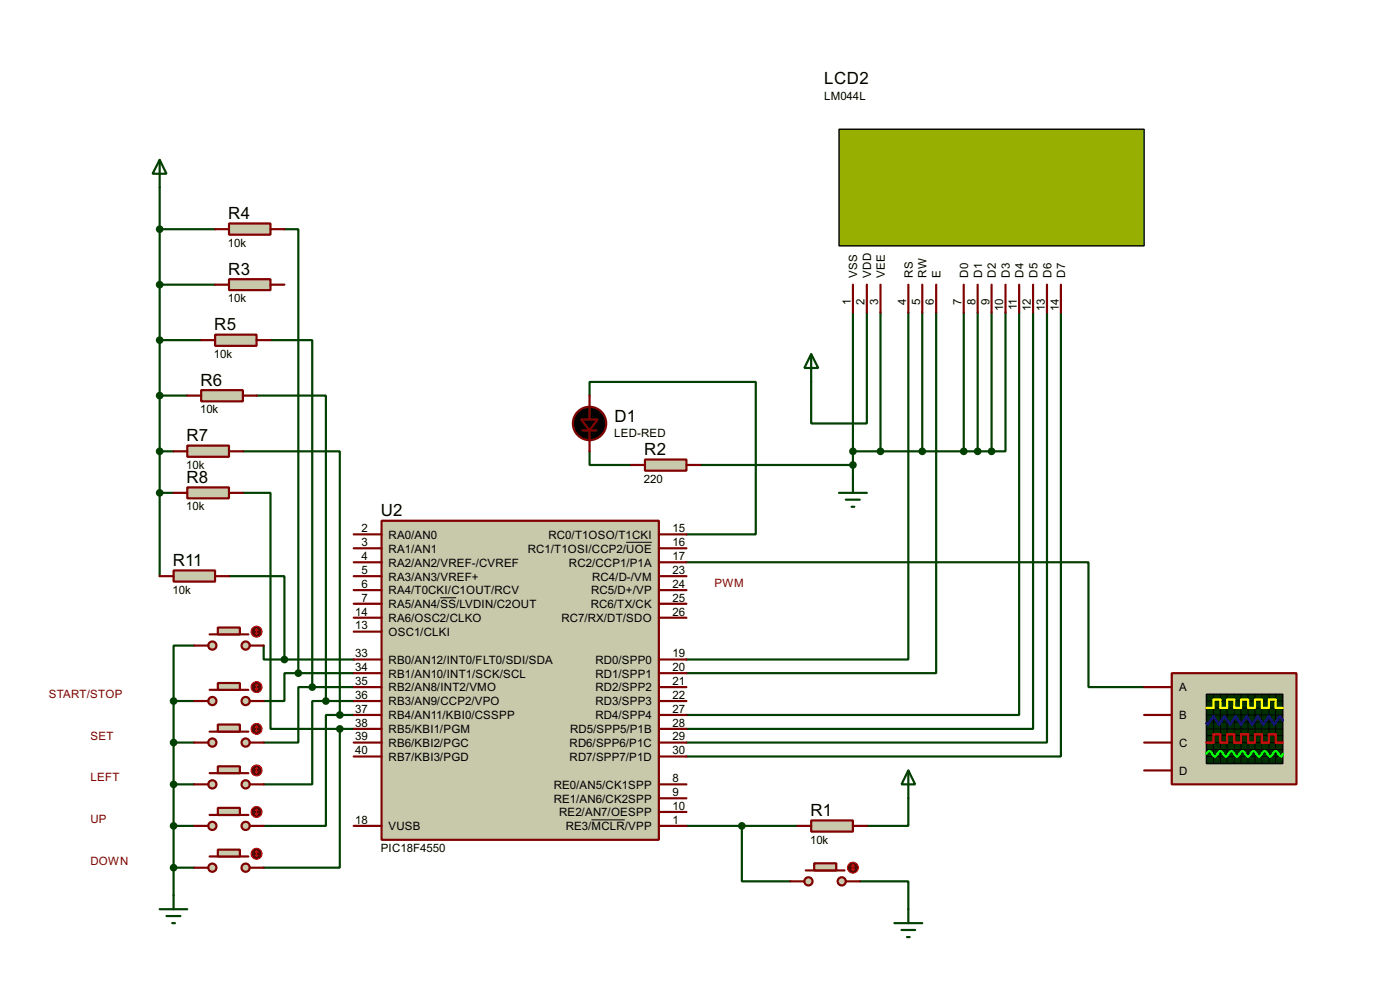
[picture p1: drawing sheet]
<svg xmlns="http://www.w3.org/2000/svg" width="256mm" height="180mm" viewBox="0 0 256 180" stroke-linecap="round" stroke-linejoin="round" font-family="sans-serif">
<g fill="none" stroke="#004000" stroke-width=".4">
<path d="M29.3 34.3v71.2M29.3 42h10.1M29.3 52.1h10.1M52.1 42h2.6v81.2M156.3 57.2v33M158.8 57.2v20.3h-10.2v-12.7M161.3 57.2v25.4M166.4 57.2v63.5h-40.6M169 57.2v25.4M171.5 57.2v66h-45.7M176.6 57.2v25.4M179.1 57.2v25.4"/>
<path d="M181.7 57.2v25.4M184.2 57.2v25.4h-2.5M186.7 57.2v73.7h-60.9M189.3 57.2v76.2h-63.5M191.8 57.2v78.7h-66M194.4 57.2v81.3h-68.6M29.3 62.3h7.6M29.3 72.4h5M47 72.4h12.7v55.9M49.6 62.3h7.6v63.5M108 72.4v-2.5h30.5v27.9h-12.7M148.6 64.8l1.3 2.6h-2.5z"/>
<path d="M29.3 82.6h2.5M29.3 90.2h2.5M44.5 82.6h17.8v48.3M44.5 90.2h5.1v43.2h12.7M108 82.6v2.5h7.6M128.3 85.1h28M153.7 90.2h5.1M155 91.5h2.5M156 92.8h.5M156.3 82.6h25.4M35.6 118.2h-3.8v10.1M42 105.5h10.1v15.2"/>
<path d="M48.3 118.2v2.5h3.8M125.8 102.9h73.6v22.9h10.2M31.8 135.9h3.8M31.8 128.3v35.6M31.8 128.3h3.8M52.1 120.7h12.7M54.7 123.2h-2.6v5.1h-3.8M54.7 123.2h10.1M57.2 125.8h-2.5v10.1h-6.4M57.2 125.8h7.6M59.7 128.3h-2.5v15.3h-8.9M59.7 128.3h5.1"/>
<path d="M62.3 130.9h-2.6v20.3h-11.4M62.3 133.4v25.4h-14M62.3 130.9h2.5M62.3 133.4h2.5M31.8 151.2h3.8M31.8 143.6h3.8M31.8 158.8h3.8M125.8 151.2h20.3M135.9 151.2v10.1h8.9M166.4 146.1v5.1h-7.6M157.5 161.3h8.9v5.1"/>
</g>
<g fill="#004000" stroke="#004000" stroke-width=".4">
<circle cx="161.3" cy="82.6" r=".5"/>
<circle cx="176.5" cy="82.6" r=".5"/>
<circle cx="179.1" cy="82.6" r=".5"/>
<circle cx="181.6" cy="82.6" r=".5"/>
<circle cx="168.9" cy="82.6" r=".5"/>
<circle cx="156.2" cy="82.6" r=".5"/>
</g>
<path d="M69.9 95.3h50.8v58.4h-50.8z" fill="#c8c8aa" stroke="#800000" stroke-width=".4"/>
<g fill="none" stroke="#800000" stroke-width=".4">
<path d="M64.8 97.8h5.1M120.7 97.8h5.1M64.8 100.4h5.1M64.8 102.9h5.1M64.8 105.5h5.1M64.8 108h5.1M64.8 110.5h5.1M64.8 113.1h5.1M64.8 115.6h5.1M120.7 100.4h5.1M120.7 102.9h5.1M120.7 105.5h5.1"/>
<path d="M120.7 108h5.1M120.7 110.5h5.1M120.7 113.1h5.1M64.8 120.7h5.1M64.8 123.2h5.1M64.8 125.8h5.1M64.8 128.3h5.1M64.8 130.9h5.1M64.8 133.4h5.1M64.8 135.9h5.1M64.8 138.5h5.1M120.7 120.7h5.1"/>
<path d="M120.7 123.2h5.1M120.7 125.8h5.1M120.7 128.3h5.1M120.7 130.9h5.1M120.7 133.4h5.1M120.7 135.9h5.1M120.7 138.5h5.1M64.8 151.2h5.1M120.7 151.2h5.1M120.7 143.6h5.1M120.7 146.1h5.1M120.7 148.6h5.1"/>
</g>
<path d="M114.7 99.3h4.7M80.7 109.4h2.9M108.4 150.1h6.1" fill="none" stroke="#000" stroke-width=".18"/>
<path d="M148.6 150.2h7.7v2h-7.7z" fill="#c8c8aa" stroke="#800000" stroke-width=".4"/>
<path d="M146.1 151.2h2.5M156.3 151.2h2.5" fill="none" stroke="#800000" stroke-width=".4"/>
<path d="M166.4 141l1.3 2.6h-2.5zM166.4 141v5.1" fill="none" stroke="#004000" stroke-width=".4"/>
<g fill="#c8c8aa" stroke="#800000" stroke-width=".4">
<circle cx="154.2" cy="161.3" r=".75"/>
<circle cx="148.1" cy="161.3" r=".75"/>
</g>
<path d="M147.6 159.3h7.1" fill="none" stroke="#800000" stroke-width=".4"/>
<path d="M149.2 158h4v1.3h-4z" fill="#c8c8aa" stroke="#800000" stroke-width=".4"/>
<path d="M144.8 161.3h2.6M155 161.3h2.5" fill="none" stroke="#800000" stroke-width=".4"/>
<circle cx="156.2" cy="158.8" r="1" fill="#400000" stroke="#f00" stroke-width=".2"/>
<path d="M156 159.1l.3 .2M156.3 158.3v1M156.3 158.3l-.3 .3M156.3 158.3l.2 .3M156.5 159.1l-.2 .2" fill="none" stroke="#f00" stroke-width=".2"/>
<circle cx="135.9" cy="151.2" r=".5" fill="#004000" stroke="#004000" stroke-width=".4"/>
<path d="M163.9 169h5.1M165.2 170.2h2.5M166.2 171.5h.5M166.4 166.4v2.6" fill="none" stroke="#004000" stroke-width=".4"/>
<g fill="#c8c8aa" stroke="#800000" stroke-width=".4">
<circle cx="45" cy="128.3" r=".75"/>
<circle cx="38.9" cy="128.3" r=".75"/>
</g>
<path d="M38.4 126.3h7.1" fill="none" stroke="#800000" stroke-width=".4"/>
<path d="M39.9 125h4.1v1.3h-4.1z" fill="#c8c8aa" stroke="#800000" stroke-width=".4"/>
<path d="M35.6 128.3h2.6M45.8 128.3h2.5" fill="none" stroke="#800000" stroke-width=".4"/>
<circle cx="47" cy="125.8" r="1" fill="#400000" stroke="#f00" stroke-width=".2"/>
<path d="M46.8 126l.2 .3M47 125.3v1M47 125.3l-.2 .2M47 125.3l.3 .2M47.3 126l-.3 .3" fill="none" stroke="#f00" stroke-width=".2"/>
<g fill="#c8c8aa" stroke="#800000" stroke-width=".4">
<circle cx="45" cy="135.9" r=".75"/>
<circle cx="38.9" cy="135.9" r=".75"/>
</g>
<path d="M38.4 133.9h7.1" fill="none" stroke="#800000" stroke-width=".4"/>
<path d="M39.9 132.6h4.1v1.3h-4.1z" fill="#c8c8aa" stroke="#800000" stroke-width=".4"/>
<path d="M35.6 135.9h2.6M45.8 135.9h2.5" fill="none" stroke="#800000" stroke-width=".4"/>
<circle cx="47" cy="133.4" r="1" fill="#400000" stroke="#f00" stroke-width=".2"/>
<path d="M46.8 133.7l.2 .2M47 132.9v1M47 132.9l-.2 .3M47 132.9l.3 .3M47.3 133.7l-.3 .2" fill="none" stroke="#f00" stroke-width=".2"/>
<g fill="#c8c8aa" stroke="#800000" stroke-width=".4">
<circle cx="45" cy="143.6" r=".75"/>
<circle cx="38.9" cy="143.6" r=".75"/>
</g>
<path d="M38.4 141.5h7.1" fill="none" stroke="#800000" stroke-width=".4"/>
<path d="M39.9 140.3h4.1v1.2h-4.1z" fill="#c8c8aa" stroke="#800000" stroke-width=".4"/>
<path d="M35.6 143.6h2.6M45.8 143.6h2.5" fill="none" stroke="#800000" stroke-width=".4"/>
<circle cx="47" cy="141" r="1" fill="#400000" stroke="#f00" stroke-width=".2"/>
<path d="M46.8 141.3l.2 .2M47 140.5v1M47 140.5l-.2 .3M47 140.5l.3 .3M47.3 141.3l-.3 .2" fill="none" stroke="#f00" stroke-width=".2"/>
<g fill="#c8c8aa" stroke="#800000" stroke-width=".4">
<circle cx="45" cy="151.2" r=".75"/>
<circle cx="38.9" cy="151.2" r=".75"/>
</g>
<path d="M38.4 149.2h7.1" fill="none" stroke="#800000" stroke-width=".4"/>
<path d="M39.9 147.9h4.1v1.3h-4.1z" fill="#c8c8aa" stroke="#800000" stroke-width=".4"/>
<path d="M35.6 151.2h2.6M45.8 151.2h2.5" fill="none" stroke="#800000" stroke-width=".4"/>
<circle cx="47" cy="148.6" r="1" fill="#400000" stroke="#f00" stroke-width=".2"/>
<path d="M46.8 148.9l.2 .3M47 148.1v1.1M47 148.1l-.2 .3M47 148.1l.3 .3M47.3 148.9l-.3 .3" fill="none" stroke="#f00" stroke-width=".2"/>
<g fill="#004000" stroke="#004000" stroke-width=".4">
<circle cx="31.8" cy="135.9" r=".5"/>
<circle cx="31.8" cy="143.6" r=".5"/>
</g>
<g fill="#c8c8aa" stroke="#800000" stroke-width=".4">
<circle cx="45" cy="158.8" r=".75"/>
<circle cx="38.9" cy="158.8" r=".75"/>
</g>
<path d="M38.4 156.8h7.1" fill="none" stroke="#800000" stroke-width=".4"/>
<path d="M39.9 155.5h4.1v1.3h-4.1z" fill="#c8c8aa" stroke="#800000" stroke-width=".4"/>
<path d="M35.6 158.8h2.6M45.8 158.8h2.5" fill="none" stroke="#800000" stroke-width=".4"/>
<circle cx="47" cy="156.3" r="1" fill="#400000" stroke="#f00" stroke-width=".2"/>
<path d="M46.8 156.5l.2 .3M47 155.8v1M47 155.8l-.2 .2M47 155.8l.3 .2M47.3 156.5l-.3 .3" fill="none" stroke="#f00" stroke-width=".2"/>
<g fill="#004000" stroke="#004000" stroke-width=".4">
<circle cx="31.8" cy="151.2" r=".5"/>
<circle cx="31.8" cy="158.8" r=".5"/>
</g>
<path d="M29.3 166.4h5M30.5 167.7h2.6M31.6 169h.5M31.8 163.9v2.5" fill="none" stroke="#004000" stroke-width=".4"/>
<path d="M42 51.1h7.6v2h-7.6z" fill="#c8c8aa" stroke="#800000" stroke-width=".4"/>
<path d="M39.4 52.1h2.6M49.6 52.1h2.5" fill="none" stroke="#800000" stroke-width=".4"/>
<path d="M42 40.9h7.6v2.1h-7.6z" fill="#c8c8aa" stroke="#800000" stroke-width=".4"/>
<path d="M39.4 42h2.6M49.6 42h2.5" fill="none" stroke="#800000" stroke-width=".4"/>
<g fill="#004000" stroke="#004000" stroke-width=".4">
<circle cx="54.6" cy="123.2" r=".5"/>
<circle cx="29.2" cy="42" r=".5"/>
</g>
<path d="M29.3 29.3l1.2 2.5h-2.5zM29.3 29.3v5" fill="none" stroke="#004000" stroke-width=".4"/>
<path d="M153.7 23.7h55.9v21.3h-55.9z" fill="#96af00" stroke="#000" stroke-width=".25"/>
<g fill="none" stroke="#800000" stroke-width=".4">
<path d="M156.3 52.1v5.1M158.8 52.1v5.1M161.3 52.1v5.1M166.4 52.1v5.1M169 52.1v5.1M171.5 52.1v5.1M176.6 52.1v5.1M179.1 52.1v5.1M181.7 52.1v5.1M184.2 52.1v5.1M186.7 52.1v5.1M189.3 52.1v5.1"/>
<path d="M191.8 52.1v5.1M194.4 52.1v5.1"/>
</g>
<path d="M39.4 61.3h7.6v2h-7.6z" fill="#c8c8aa" stroke="#800000" stroke-width=".4"/>
<path d="M36.9 62.3h2.5M47 62.3h2.6" fill="none" stroke="#800000" stroke-width=".4"/>
<path d="M36.9 71.4h7.6v2.1h-7.6z" fill="#c8c8aa" stroke="#800000" stroke-width=".4"/>
<path d="M34.3 72.4h2.6M44.5 72.4h2.5" fill="none" stroke="#800000" stroke-width=".4"/>
<path d="M34.3 81.6h7.7v2h-7.7z" fill="#c8c8aa" stroke="#800000" stroke-width=".4"/>
<path d="M31.8 82.6h2.5M42 82.6h2.5" fill="none" stroke="#800000" stroke-width=".4"/>
<g fill="#004000" stroke="#004000" stroke-width=".4">
<circle cx="29.2" cy="52.1" r=".5"/>
<circle cx="29.2" cy="62.3" r=".5"/>
<circle cx="29.2" cy="72.4" r=".5"/>
<circle cx="57.2" cy="125.8" r=".5"/>
<circle cx="59.7" cy="128.3" r=".5"/>
<circle cx="62.2" cy="130.9" r=".5"/>
</g>
<path d="M34.3 89.2h7.7v2h-7.7z" fill="#c8c8aa" stroke="#800000" stroke-width=".4"/>
<path d="M106.7 78.8h2.6M108 72.4v4.4M108 78.8v3.8M31.8 90.2h2.5M42 90.2h2.5" fill="none" stroke="#800000" stroke-width=".4"/>
<g fill="#004000" stroke="#004000" stroke-width=".4">
<circle cx="29.2" cy="82.6" r=".5"/>
<circle cx="62.2" cy="133.4" r=".5"/>
</g>
<g fill="#000" stroke="#800000" stroke-width=".4">
<path d="M106.5 76.8h3l-1.5 2z"/>
<circle cx="108" cy="77.5" r="3.1"/>
</g>
<path d="M118.2 84.1h7.6v2.1h-7.6z" fill="#c8c8aa" stroke="#800000" stroke-width=".4"/>
<path d="M115.6 85.1h2.6M125.8 85.1h2.5" fill="none" stroke="#800000" stroke-width=".4"/>
<circle cx="156.2" cy="85.1" r=".5" fill="#004000" stroke="#004000" stroke-width=".4"/>
<path d="M214.7 123.2h22.8v20.4h-22.8z" fill="#c8c8aa" stroke="#800000" stroke-width=".4"/>
<path d="M221 127.1h14v12.7h-14z" fill="#003000" stroke="#000" stroke-width=".25"/>
<g fill="none" stroke="#000" stroke-width=".18">
<path d="M221 130.9h14M221 128.3h14M221 129.6h14M221 132.1h14M221 134.7h14M221 135.9h14M221 137.2h14M221 138.5h14M221 133.4h14M222.3 127.1v12.7M223.6 127.1v12.7M224.8 127.1v12.7"/>
<path d="M226.1 127.1v12.7M227.4 127.1v12.7M228.7 127.1v12.7M229.9 127.1v12.7M231.2 127.1v12.7M232.5 127.1v12.7M233.7 127.1v12.7"/>
</g>
<path d="M221 129.6h1.3v-1.5h1.3v1.5h1.2v-1.5h1.3v1.5h1.3v-1.5h1.3v1.5h1.2v-1.5h1.3v1.5h1.3v-1.5h1.2v1.5h1.3" fill="none" stroke="#ff0" stroke-width=".4"/>
<path d="M221 135.9h1.3v-1.5h1.3v1.5h1.2v-1.5h1.3v1.5h1.3v-1.5h1.3v1.5h1.2v-1.5h1.3v1.5h1.3v-1.5h1.2v1.5h1.3" fill="none" stroke="#f00" stroke-width=".4"/>
<path d="M235 131.9l-.5-.8-1 1.5-1-1.5-1.1 1.5-1-1.5-1 1.5-1-1.5-1 1.5-1-1.5-1 1.5-1.1-1.5-1 1.5-1-1.5-1 1.5-.3-.2" fill="none" stroke="#00f" stroke-width=".4"/>
<path d="M221 138l.3-.4a.6 .6 0 0 1 .8 .5l.5 .4 .2-.2 .5-.7 .3-.1 .2 .1 .5 .7 .3 .2 .2-.2 .3-.3a.54 .54 0 0 1 .7-.4l.5 .7 .3 .2 .3-.2 .5-.7 .2-.1 .3 .1 .2 .4a.54 .54 0 0 0 .8 .3l.5-.7 .3-.1 .2 .1 .5 .7 .3 .2 .2-.2 .3-.3a.54 .54 0 0 1 .7-.4l.5 .7 .3 .2 .3-.2 .4-.7 .3-.1 .3 .1 .5 .7 .3 .2 .2-.5" fill="none" stroke="#0f0" stroke-width=".4"/>
<path d="M209.6 125.8h5.1M209.6 130.9h5.1M209.6 135.9h5.1M209.6 141h5.1" fill="none" stroke="#800000" stroke-width=".4"/>
<path d="M31.8 104.4h7.6v2.1h-7.6z" fill="#c8c8aa" stroke="#800000" stroke-width=".4"/>
<path d="M29.3 105.5h2.5M39.4 105.5h2.6" fill="none" stroke="#800000" stroke-width=".4"/>
<g fill="#c8c8aa" stroke="#800000" stroke-width=".4">
<circle cx="45" cy="118.2" r=".75"/>
<circle cx="38.9" cy="118.2" r=".75"/>
</g>
<path d="M38.4 116.1h7.1" fill="none" stroke="#800000" stroke-width=".4"/>
<path d="M39.9 114.9h4.1v1.2h-4.1z" fill="#c8c8aa" stroke="#800000" stroke-width=".4"/>
<path d="M35.6 118.2h2.6M45.8 118.2h2.5" fill="none" stroke="#800000" stroke-width=".4"/>
<circle cx="47" cy="115.6" r="1" fill="#400000" stroke="#f00" stroke-width=".2"/>
<path d="M46.8 115.9l.2 .2M47 115.1v1M47 115.1l-.2 .3M47 115.1l.3 .3M47.3 115.9l-.3 .2" fill="none" stroke="#f00" stroke-width=".2"/>
<g fill="#004000" stroke="#004000" stroke-width=".4">
<circle cx="31.8" cy="128.3" r=".5"/>
<circle cx="52.1" cy="120.7" r=".5"/>
<circle cx="29.2" cy="90.2" r=".5"/>
</g>
<g font-size="3.5">
<text x="151" y="15.5">LCD2</text>
<text x="41.8" y="40.1">R4</text>
<text x="41.8" y="50.3">R3</text>
<text x="39.3" y="60.5">R5</text>
<text x="36.7" y="70.6">R6</text>
<text x="112.6" y="77.2">D1</text>
<text x="34.2" y="80.8">R7</text>
<text x="118" y="83.3">R2</text>
<text x="34.2" y="88.4">R8</text>
<text x="69.8" y="94.5">U2</text>
<text x="31.7" y="103.6">R11</text>
<text x="148.5" y="149.4">R1</text>
</g>
<g font-size="2.4">
<text x="151" y="18.3">LM044L</text>
<text x="41.8" y="45.2">10k</text>
<text x="157.1" y="50.8" transform="rotate(-90 157.1 50.8)">VSS</text>
<text x="159.6" y="50.8" transform="rotate(-90 159.6 50.8)">VDD</text>
<text x="162.1" y="50.8" transform="rotate(-90 162.1 50.8)">VEE</text>
<text x="167.2" y="50.8" transform="rotate(-90 167.2 50.8)">RS</text>
<text x="169.8" y="50.8" transform="rotate(-90 169.8 50.8)">RW</text>
<text x="172.3" y="50.8" transform="rotate(-90 172.3 50.8)">E</text>
<text x="177.4" y="50.8" transform="rotate(-90 177.4 50.8)">D0</text>
<text x="179.9" y="50.8" transform="rotate(-90 179.9 50.8)">D1</text>
<text x="182.5" y="50.8" transform="rotate(-90 182.5 50.8)">D2</text>
<text x="185" y="50.8" transform="rotate(-90 185 50.8)">D3</text>
<text x="187.5" y="50.8" transform="rotate(-90 187.5 50.8)">D4</text>
<text x="190.1" y="50.8" transform="rotate(-90 190.1 50.8)">D5</text>
<text x="192.6" y="50.8" transform="rotate(-90 192.6 50.8)">D6</text>
<text x="195.2" y="50.8" transform="rotate(-90 195.2 50.8)">D7</text>
<text x="41.8" y="55.3">10k</text>
<text x="155.9" y="55.8" transform="rotate(-90 155.9 55.8)">1</text>
<text x="158.4" y="55.8" transform="rotate(-90 158.4 55.8)">2</text>
<text x="160.9" y="55.8" transform="rotate(-90 160.9 55.8)">3</text>
<text x="166" y="55.8" transform="rotate(-90 166 55.8)">4</text>
<text x="168.6" y="55.8" transform="rotate(-90 168.6 55.8)">5</text>
<text x="171.1" y="55.8" transform="rotate(-90 171.1 55.8)">6</text>
<text x="176.2" y="55.8" transform="rotate(-90 176.2 55.8)">7</text>
<text x="178.7" y="55.8" transform="rotate(-90 178.7 55.8)">8</text>
<text x="181.3" y="55.8" transform="rotate(-90 181.3 55.8)">9</text>
<text x="183.8" y="57" transform="rotate(-90 183.8 57)">10</text>
<text x="186.3" y="56.8" transform="rotate(-90 186.3 56.8)">11</text>
<text x="188.9" y="56.9" transform="rotate(-90 188.9 56.9)">12</text>
<text x="191.4" y="57" transform="rotate(-90 191.4 57)">13</text>
<text x="194" y="57" transform="rotate(-90 194 57)">14</text>
<text x="39.2" y="65.5">10k</text>
<text x="36.7" y="75.7">10k</text>
<text x="112.5" y="80.1">LED-RED</text>
<text x="34.1" y="85.8">10k</text>
<text x="118" y="88.4">220</text>
<text x="34.1" y="93.4">10k</text>
<text x="66.2" y="97.4">2</text>
<text x="66.2" y="100">3</text>
<text x="71.2" y="98.6">RA0/AN0</text>
<text x="71.2" y="101.2">RA1/AN1</text>
<text x="96.7" y="101.2">RC1/T1OSI/CCP2/UOE</text>
<text x="100.5" y="98.6">RC0/T1OSO/T1CKI</text>
<text x="123.2" y="97.4">15</text>
<text x="123.2" y="100">16</text>
<text x="66.2" y="102.5">4</text>
<text x="66.2" y="105.1">5</text>
<text x="66.2" y="107.6">6</text>
<text x="71.2" y="103.7">RA2/AN2/VREF-/CVREF</text>
<text x="71.2" y="106.3">RA3/AN3/VREF+</text>
<text x="104.2" y="103.7">RC2/CCP1/P1A</text>
<text x="108.5" y="106.3">RC4/D-/VM</text>
<text x="123.2" y="102.5">17</text>
<text x="123.2" y="105.1">23</text>
<text x="123.2" y="107.6">24</text>
<text x="31.6" y="108.7">10k</text>
<text x="65.1" y="112.7">14</text>
<text x="66.2" y="110.1">7</text>
<text x="71.2" y="108.8">RA4/T0CKI/C1OUT/RCV</text>
<text x="71.2" y="111.3">RA5/AN4/SS/LVDIN/C2OUT</text>
<text x="71.2" y="113.9">RA6/OSC2/CLKO</text>
<text x="102.8" y="113.9">RC7/RX/DT/SDO</text>
<text x="108.2" y="111.3">RC6/TX/CK</text>
<text x="108.3" y="108.8">RC5/D+/VP</text>
<text x="123.2" y="110.1">25</text>
<text x="123.2" y="112.7">26</text>
<text x="65.1" y="115.2">13</text>
<text x="71.2" y="116.4">OSC1/CLKI</text>
<text x="65.1" y="120.3">33</text>
<text x="65.1" y="122.8">34</text>
<text x="65.1" y="125.4">35</text>
<text x="71.2" y="121.5">RB0/AN12/INT0/FLT0/SDI/SDA</text>
<text x="71.2" y="124">RB1/AN10/INT1/SCK/SCL</text>
<text x="109.1" y="121.5">RD0/SPP0</text>
<text x="109.1" y="124">RD1/SPP1</text>
<text x="123.2" y="120.3">19</text>
<text x="123.2" y="122.8">20</text>
<text x="123.2" y="125.4">21</text>
<text x="65.1" y="127.9">36</text>
<text x="65.1" y="130.5">37</text>
<text x="71.2" y="126.6">RB2/AN8/INT2/VMO</text>
<text x="71.2" y="129.1">RB3/AN9/CCP2/VPO</text>
<text x="71.2" y="131.7">RB4/AN11/KBI0/CSSPP</text>
<text x="109.1" y="126.6">RD2/SPP2</text>
<text x="109.1" y="129.1">RD3/SPP3</text>
<text x="109.1" y="131.7">RD4/SPP4</text>
<text x="123.2" y="127.9">22</text>
<text x="123.2" y="130.5">27</text>
<text x="216" y="126.6">A</text>
<text x="216" y="131.7">B</text>
<text x="65.1" y="133">38</text>
<text x="65.1" y="135.5">39</text>
<text x="71.2" y="134.2">RB5/KBI1/PGM</text>
<text x="71.2" y="136.7">RB6/KBI2/PGC</text>
<text x="104.3" y="136.7">RD6/SPP6/P1C</text>
<text x="104.4" y="134.2">RD5/SPP5/P1B</text>
<text x="123.2" y="133">28</text>
<text x="123.2" y="135.5">29</text>
<text x="216" y="136.7">C</text>
<text x="65.1" y="138.1">40</text>
<text x="71.2" y="139.3">RB7/KBI3/PGD</text>
<text x="104.3" y="139.3">RD7/SPP7/P1D</text>
<text x="123.2" y="138.1">30</text>
<text x="123.2" y="143.2">8</text>
<text x="216" y="141.8">D</text>
<text x="101.4" y="144.4">RE0/AN5/CK1SPP</text>
<text x="101.4" y="146.9">RE1/AN6/CK2SPP</text>
<text x="102.4" y="149.4">RE2/AN7/OESPP</text>
<text x="123.2" y="145.7">9</text>
<text x="123.2" y="148.2">10</text>
<text x="65.1" y="150.8">18</text>
<text x="69.7" y="155.9">PIC18F4550</text>
<text x="71.2" y="152">VUSB</text>
<text x="103.6" y="152">RE3/MCLR/VPP</text>
<text x="123.2" y="150.8">1</text>
<text x="148.4" y="154.4">10k</text>
</g>
<g font-size="2.4" fill="#800000">
<text x="130.9" y="107.5">PWM</text>
<text x="8.9" y="127.8">START/STOP</text>
<text x="16.6" y="135.4">SET</text>
<text x="16.6" y="143">LEFT</text>
<text x="16.6" y="150.6">UP</text>
<text x="16.6" y="158.3">DOWN</text>
</g>
</svg>
